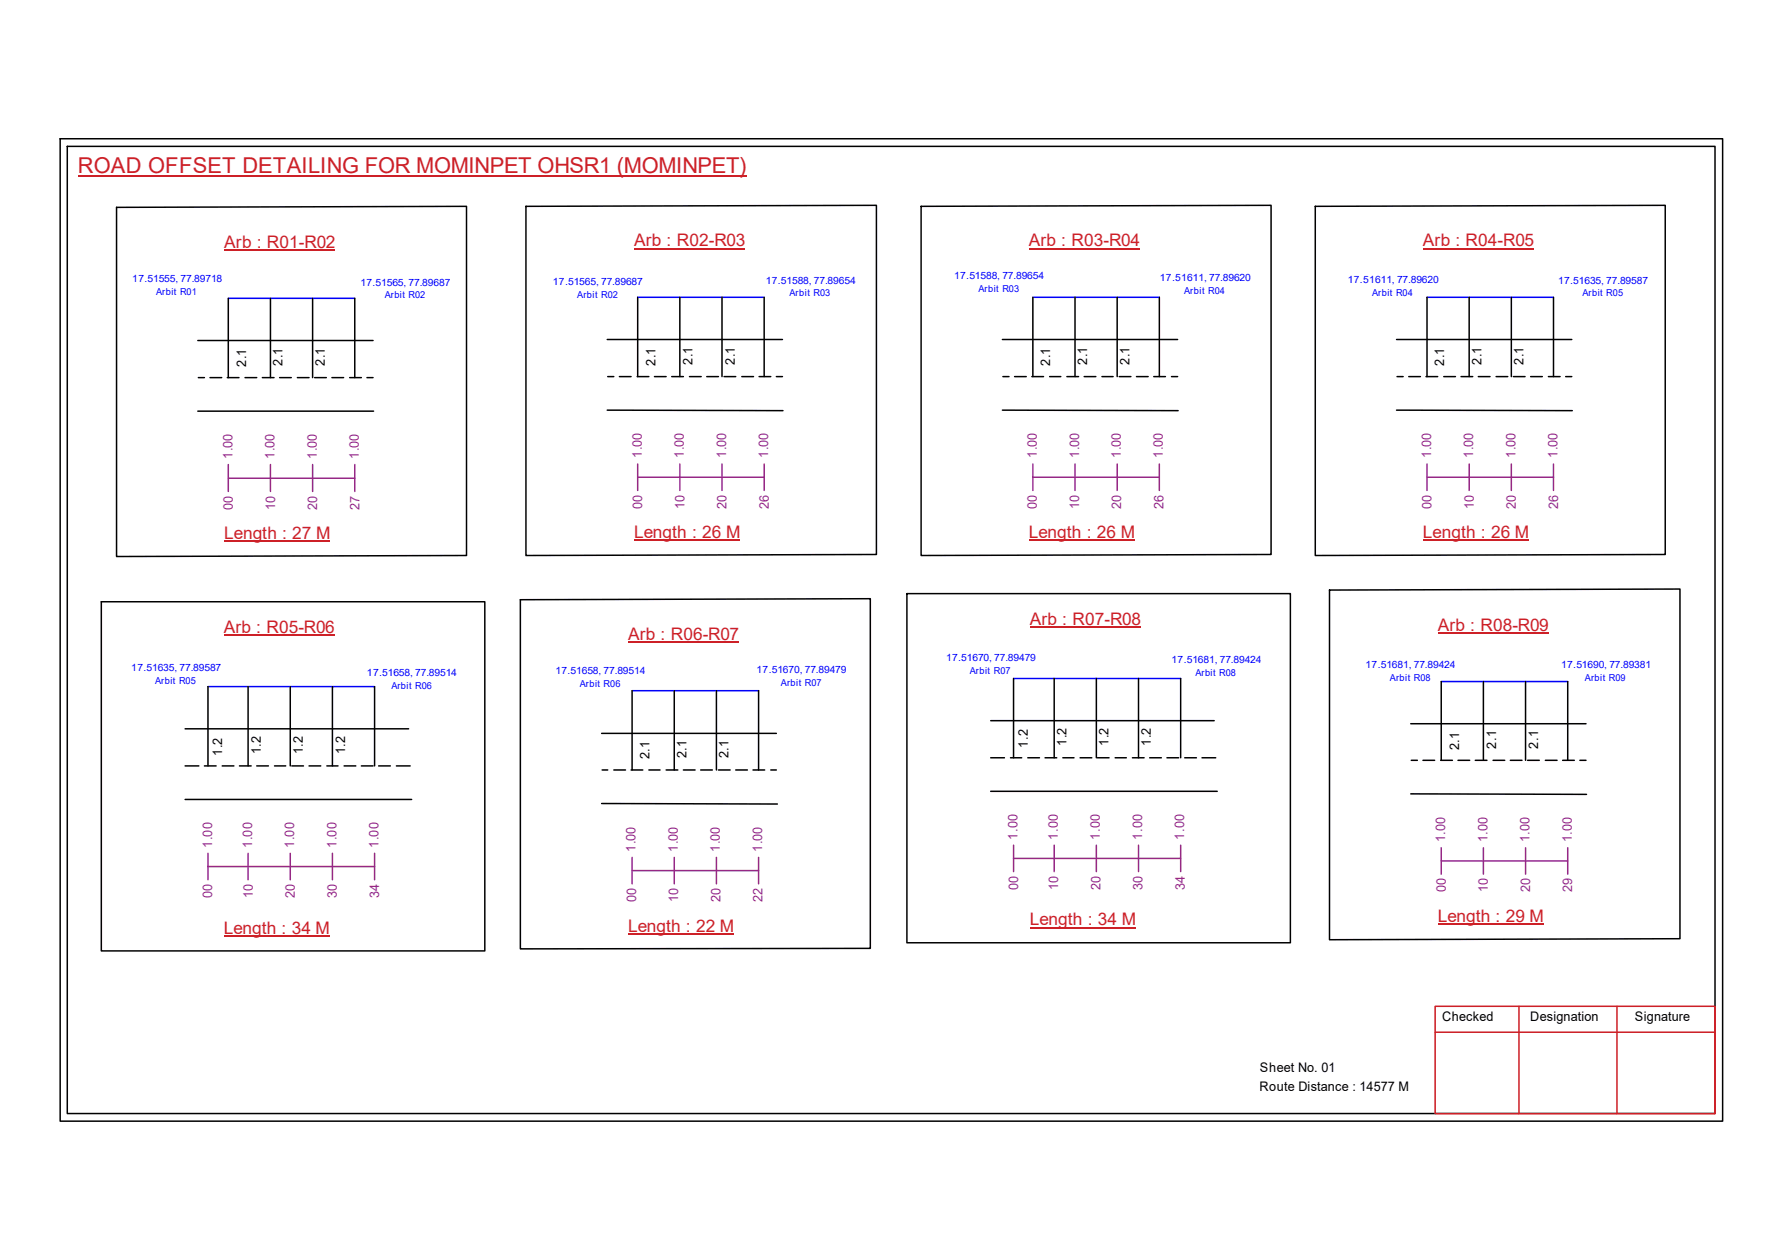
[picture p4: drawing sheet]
<svg xmlns="http://www.w3.org/2000/svg" width="297mm" height="210mm" viewBox="0 0 297 210" stroke-linecap="round" stroke-linejoin="round" font-family="sans-serif">
<g fill="none" stroke="#000" stroke-width=".25">
<path d="M10 23.1h277.1v163.7h-277.1zM11.2 24.4h274.7v161.1h-274.7zM19.4 34.5l58.4-.1v58.1l-58.4 .2zM87.7 34.4l58.4-.2v58.2l-58.4 .1zM153.5 34.4l58.4-.2v58.2l-58.4 .1zM219.2 34.4l58.4-.2v58.2l-58.4 .1zM33 56.7h29.2M38.1 49.7v13.2M45.1 49.7v13.2M52.1 49.7v13.2M59.1 49.7v13.2M101.2 56.6h29.2"/>
<path d="M106.3 49.5v13.2M113.3 49.5v13.2M120.4 49.5v13.2M127.4 49.5v13.2M167.1 56.6h29.2M172.2 49.5v13.2M179.2 49.5v13.2M186.2 49.5v13.2M193.2 49.5v13.2M232.8 56.6h29.2M237.9 49.5v13.2M244.9 49.5v13.2"/>
<path d="M251.9 49.5v13.2M258.9 49.5v13.2M33 68.5h29.3M33.1 62.9h1M35 62.9h2M37.9 62.9h1.9M40.8 62.9h2M43.7 62.9h2M46.6 62.9h2M49.6 62.9h1.9M52.4 62.9h2M55.3 62.9h2"/>
<path d="M58.3 62.9h1.9M61.2 62.9h1M101.2 68.3l29.3 .1M101.3 62.7h1M103.2 62.7h2M106.2 62.7h2M109.1 62.7h1.9M112 62.7h1.9M114.9 62.7h2M117.8 62.7h2M120.7 62.7h1.9M123.7 62.7h1.9"/>
<path d="M126.5 62.7h2M129.4 62.7h1M167.1 68.3l29.3 .1M167.2 62.7h1M169.1 62.7h2M172 62.7h1.9M175 62.7h1.8M177.8 62.7h2M180.7 62.7h2M183.7 62.7h1.8M186.6 62.7h1.9M189.4 62.7h2"/>
<path d="M192.3 62.7h2M195.3 62.7h1M232.8 68.3l29.3 .1M232.9 62.7h1M234.8 62.7h2M237.7 62.7h1.9M240.7 62.7h1.9M243.5 62.7h2M246.4 62.7h2M249.4 62.7h1.9M252.3 62.7h1.9M255.1 62.7h2"/>
<path d="M258.1 62.7h2M261 62.7h1M86.7 99.9l58.4-.2v58.3l-58.4 .1zM151.2 98.9h63.9v58.2h-63.9zM221.6 98.3l58.4-.2v58.3l-58.4 .1zM16.9 100.2h63.9v58.2h-63.9zM34.7 114.4v13.2M41.4 114.4v13.2M48.4 114.4v13.2M55.4 114.4v13.2M62.4 114.4v13.2M105.4 115.1v13.2"/>
<path d="M112.4 115.1v13.2M119.4 115.1v13.2M126.4 115.1v13.2M168.9 113v13.2M175.7 113v13.2M182.7 113v13.2M189.8 113v13.2M196.8 113v13.2M240.2 113.5v13.2M247.3 113.5v13.2M254.3 113.5v13.2M261.3 113.5v13.2"/>
<path d="M30.9 121.4h37.2M30.9 133.2h37.7M30.9 127.6h2.2M34.1 127.6h1.9M37 127.6h2M39.9 127.6h2M42.8 127.6h1.9M45.8 127.6h1.8M48.6 127.6h2M51.5 127.6h2M54.5 127.6h1.8M57.4 127.6h1.9"/>
<path d="M60.2 127.6h2M63.1 127.6h2M66.1 127.6h2.3M100.3 122.2h29.1M100.3 133.9h29.3M100.4 128.3h.9M102.3 128.3h2M105.2 128.3h1.9M108.2 128.3h1.8M111 128.3h2M113.9 128.3h2M116.8 128.3h1.9"/>
<path d="M119.8 128.3h1.9M122.6 128.3h2M125.5 128.3h2M128.5 128.3h.9M165.1 120.1h37.3M165.1 131.8h37.8M165.1 126.2h2.3M168.4 126.2h1.9M171.3 126.2h2M174.2 126.2h1.9M177.2 126.2h1.8M180 126.2h2"/>
<path d="M182.9 126.2h2M185.9 126.2h1.8M188.8 126.2h1.9M191.6 126.2h2M194.5 126.2h2M197.5 126.2h1.9M200.4 126.2h2.2M235.2 120.6h29.2M235.2 132.2l29.3 .1M235.2 126.7h1.1M237.2 126.7h1.9M240.2 126.7h1.9"/>
<path d="M243 126.7h2M245.9 126.7h2M248.9 126.7h1.9M251.8 126.7h1.9M254.6 126.7h2M257.6 126.7h1.9M260.5 126.7h1.9M263.4 126.7h1"/>
</g>
<path d="M239.2 167.6h46.7v17.9h-46.7zM239.2 172h46.7M253.2 167.6v17.9M269.5 167.6v17.9" fill="none" stroke="#cc1f26" stroke-width=".25"/>
<path d="M13 29.3h111.4" fill="none" stroke="#cd2027" stroke-width=".25"/>
<path d="M38.1 49.7h21M106.3 49.5h21.1M172.2 49.5h21M237.9 49.5h21M34.7 114.4h27.7M105.4 115.1h21M168.9 113h27.9M240.2 113.5h21.1" fill="none" stroke="#00f" stroke-width=".25"/>
<g fill="none" stroke="#93278f" stroke-width=".25">
<path d="M38.1 79.7h21M38.1 77.4v4.5M45.1 77.4v4.5M52.1 77.4v4.5M59.1 77.4v4.5M106.3 79.5h21.1M106.3 77.3v4.4M113.3 77.3v4.4M120.4 77.3v4.4M127.4 77.3v4.4M172.2 79.5h21M172.2 77.3v4.4"/>
<path d="M179.2 77.3v4.4M186.2 77.3v4.4M193.2 77.3v4.4M237.9 79.5h21M237.9 77.3v4.4M244.9 77.3v4.4M251.9 77.3v4.4M258.9 77.3v4.4M34.7 144.4h27.7M34.7 142.2v4.4M41.4 142.2v4.4M48.4 142.2v4.4"/>
<path d="M55.4 142.2v4.4M62.4 142.2v4.4M105.4 145h21M105.4 142.8v4.4M112.4 142.8v4.4M119.4 142.8v4.4M126.4 142.8v4.4M168.9 143h27.9M168.9 140.8v4.4M175.7 140.8v4.4M182.7 140.8v4.4M189.8 140.8v4.4"/>
<path d="M196.8 140.8v4.4M240.2 143.4h21.1M240.2 141.2v4.4M247.3 141.2v4.4M254.3 141.2v4.4M261.3 141.2v4.4"/>
</g>
<g fill="none" stroke="#cd2027" stroke-width=".17">
<path d="M37.4 41.6h18.4M105.7 41.4h18.5M171.5 41.4h18.4M237.2 41.4h18.4M37.4 90.2h17.6M105.7 90h17.6M171.5 90h17.6M237.2 90h17.6M37.3 105.7h18.4M104.7 106.9h18.4M171.7 104.4h18.4M239.6 105.4h18.5"/>
<path d="M37.3 155.9h17.6M104.7 155.5h17.6M171.7 154.5h17.6M239.6 153.9h17.7"/>
</g>
<text font-size="3.6" fill="#cd2027" x="13" y="28.9">ROAD OFFSET DETAILING FOR MOMINPET OHSR1 (MOMINPET)</text>
<g font-size="2.9" fill="#cd2027">
<text x="37.4" y="41.2">Arb : R01-R02</text>
<text x="105.7" y="41.1">Arb : R02-R03</text>
<text x="171.5" y="41.1">Arb : R03-R04</text>
<text x="237.2" y="41.1">Arb : R04-R05</text>
<text x="37.4" y="89.8">Length : 27 M</text>
<text x="105.7" y="89.7">Length : 26 M</text>
<text x="171.5" y="89.7">Length : 26 M</text>
<text x="237.2" y="89.7">Length : 26 M</text>
<text x="37.3" y="105.4">Arb : R05-R06</text>
<text x="104.7" y="106.6">Arb : R06-R07</text>
<text x="171.7" y="104.1">Arb : R07-R08</text>
<text x="239.6" y="105.1">Arb : R08-R09</text>
<text x="37.3" y="155.5">Length : 34 M</text>
<text x="104.7" y="155.2">Length : 22 M</text>
<text x="171.7" y="154.2">Length : 34 M</text>
<text x="239.6" y="153.6">Length : 29 M</text>
</g>
<g font-size="2.2">
<text x="41" y="61.1" transform="rotate(-90 41 61.1)">2.1</text>
<text x="47.1" y="61" transform="rotate(-90 47.1 61)">2.1</text>
<text x="54.1" y="61" transform="rotate(-90 54.1 61)">2.1</text>
<text x="109.3" y="61" transform="rotate(-90 109.3 61)">2.1</text>
<text x="115.4" y="60.8" transform="rotate(-90 115.4 60.8)">2.1</text>
<text x="122.5" y="60.8" transform="rotate(-90 122.5 60.8)">2.1</text>
<text x="175" y="61" transform="rotate(-90 175 61)">2.1</text>
<text x="181.2" y="60.8" transform="rotate(-90 181.2 60.8)">2.1</text>
<text x="188.3" y="60.8" transform="rotate(-90 188.3 60.8)">2.1</text>
<text x="240.7" y="61" transform="rotate(-90 240.7 61)">2.1</text>
<text x="246.9" y="60.8" transform="rotate(-90 246.9 60.8)">2.1</text>
<text x="254" y="60.8" transform="rotate(-90 254 60.8)">2.1</text>
<text x="37" y="125.9" transform="rotate(-90 37 125.9)">1.2</text>
<text x="43.5" y="125.6" transform="rotate(-90 43.5 125.6)">1.2</text>
<text x="50.5" y="125.6" transform="rotate(-90 50.5 125.6)">1.2</text>
<text x="57.5" y="125.6" transform="rotate(-90 57.5 125.6)">1.2</text>
<text x="171.3" y="124.5" transform="rotate(-90 171.3 124.5)">1.2</text>
<text x="177.8" y="124.3" transform="rotate(-90 177.8 124.3)">1.2</text>
<text x="184.8" y="124.3" transform="rotate(-90 184.8 124.3)">1.2</text>
<text x="191.8" y="124.3" transform="rotate(-90 191.8 124.3)">1.2</text>
<text x="243.2" y="125" transform="rotate(-90 243.2 125)">2.1</text>
<text x="249.4" y="124.7" transform="rotate(-90 249.4 124.7)">2.1</text>
<text x="256.4" y="124.7" transform="rotate(-90 256.4 124.7)">2.1</text>
<text x="108.2" y="126.5" transform="rotate(-90 108.2 126.5)">2.1</text>
<text x="114.4" y="126.3" transform="rotate(-90 114.4 126.3)">2.1</text>
<text x="121.5" y="126.3" transform="rotate(-90 121.5 126.3)">2.1</text>
<text x="240.4" y="170.1">Checked</text>
<text x="255.1" y="170.1">Designation</text>
<text x="272.5" y="170.1">Signature</text>
<text x="210" y="178.6">Sheet No. 01</text>
<text x="209.9" y="181.7">Route Distance : 14577 M</text>
</g>
<g font-size="2.2" fill="#93278f">
<text x="38.7" y="76.5" transform="rotate(-90 38.7 76.5)">1.00</text>
<text x="45.8" y="76.5" transform="rotate(-90 45.8 76.5)">1.00</text>
<text x="52.8" y="76.5" transform="rotate(-90 52.8 76.5)">1.00</text>
<text x="59.8" y="76.5" transform="rotate(-90 59.8 76.5)">1.00</text>
<text x="107" y="76.3" transform="rotate(-90 107 76.3)">1.00</text>
<text x="114" y="76.3" transform="rotate(-90 114 76.3)">1.00</text>
<text x="121" y="76.3" transform="rotate(-90 121 76.3)">1.00</text>
<text x="128.1" y="76.3" transform="rotate(-90 128.1 76.3)">1.00</text>
<text x="172.8" y="76.3" transform="rotate(-90 172.8 76.3)">1.00</text>
<text x="179.9" y="76.3" transform="rotate(-90 179.9 76.3)">1.00</text>
<text x="186.8" y="76.3" transform="rotate(-90 186.8 76.3)">1.00</text>
<text x="193.8" y="76.3" transform="rotate(-90 193.8 76.3)">1.00</text>
<text x="238.5" y="76.3" transform="rotate(-90 238.5 76.3)">1.00</text>
<text x="245.6" y="76.3" transform="rotate(-90 245.6 76.3)">1.00</text>
<text x="252.6" y="76.3" transform="rotate(-90 252.6 76.3)">1.00</text>
<text x="259.6" y="76.3" transform="rotate(-90 259.6 76.3)">1.00</text>
<text x="38.8" y="84.9" transform="rotate(-90 38.8 84.9)">00</text>
<text x="45.8" y="84.9" transform="rotate(-90 45.8 84.9)">10</text>
<text x="52.9" y="84.9" transform="rotate(-90 52.9 84.9)">20</text>
<text x="59.9" y="84.9" transform="rotate(-90 59.9 84.9)">27</text>
<text x="107.1" y="84.8" transform="rotate(-90 107.1 84.8)">00</text>
<text x="114.1" y="84.8" transform="rotate(-90 114.1 84.8)">10</text>
<text x="121.1" y="84.8" transform="rotate(-90 121.1 84.8)">20</text>
<text x="128.1" y="84.8" transform="rotate(-90 128.1 84.8)">26</text>
<text x="172.8" y="84.8" transform="rotate(-90 172.8 84.8)">00</text>
<text x="179.9" y="84.8" transform="rotate(-90 179.9 84.8)">10</text>
<text x="186.9" y="84.8" transform="rotate(-90 186.9 84.8)">20</text>
<text x="193.9" y="84.8" transform="rotate(-90 193.9 84.8)">26</text>
<text x="238.6" y="84.8" transform="rotate(-90 238.6 84.8)">00</text>
<text x="245.7" y="84.8" transform="rotate(-90 245.7 84.8)">10</text>
<text x="252.7" y="84.8" transform="rotate(-90 252.7 84.8)">20</text>
<text x="259.7" y="84.8" transform="rotate(-90 259.7 84.8)">26</text>
<text x="35.3" y="141.2" transform="rotate(-90 35.3 141.2)">1.00</text>
<text x="42" y="141.2" transform="rotate(-90 42 141.2)">1.00</text>
<text x="49.1" y="141.2" transform="rotate(-90 49.1 141.2)">1.00</text>
<text x="56.1" y="141.2" transform="rotate(-90 56.1 141.2)">1.00</text>
<text x="63.1" y="141.2" transform="rotate(-90 63.1 141.2)">1.00</text>
<text x="106" y="141.9" transform="rotate(-90 106 141.9)">1.00</text>
<text x="113" y="141.9" transform="rotate(-90 113 141.9)">1.00</text>
<text x="120" y="141.9" transform="rotate(-90 120 141.9)">1.00</text>
<text x="127" y="141.9" transform="rotate(-90 127 141.9)">1.00</text>
<text x="169.6" y="139.9" transform="rotate(-90 169.6 139.9)">1.00</text>
<text x="176.3" y="139.9" transform="rotate(-90 176.3 139.9)">1.00</text>
<text x="183.3" y="139.9" transform="rotate(-90 183.3 139.9)">1.00</text>
<text x="190.4" y="139.9" transform="rotate(-90 190.4 139.9)">1.00</text>
<text x="197.4" y="139.9" transform="rotate(-90 197.4 139.9)">1.00</text>
<text x="240.9" y="140.3" transform="rotate(-90 240.9 140.3)">1.00</text>
<text x="247.9" y="140.3" transform="rotate(-90 247.9 140.3)">1.00</text>
<text x="255" y="140.3" transform="rotate(-90 255 140.3)">1.00</text>
<text x="262" y="140.3" transform="rotate(-90 262 140.3)">1.00</text>
<text x="35.3" y="149.6" transform="rotate(-90 35.3 149.6)">00</text>
<text x="42.1" y="149.6" transform="rotate(-90 42.1 149.6)">10</text>
<text x="49.1" y="149.6" transform="rotate(-90 49.1 149.6)">20</text>
<text x="56.2" y="149.6" transform="rotate(-90 56.2 149.6)">30</text>
<text x="63.2" y="149.6" transform="rotate(-90 63.2 149.6)">34</text>
<text x="169.7" y="148.3" transform="rotate(-90 169.7 148.3)">00</text>
<text x="176.4" y="148.3" transform="rotate(-90 176.4 148.3)">10</text>
<text x="183.4" y="148.3" transform="rotate(-90 183.4 148.3)">20</text>
<text x="190.5" y="148.3" transform="rotate(-90 190.5 148.3)">30</text>
<text x="197.5" y="148.3" transform="rotate(-90 197.5 148.3)">34</text>
<text x="241" y="148.7" transform="rotate(-90 241 148.7)">00</text>
<text x="248" y="148.7" transform="rotate(-90 248 148.7)">10</text>
<text x="255.1" y="148.7" transform="rotate(-90 255.1 148.7)">20</text>
<text x="262.1" y="148.7" transform="rotate(-90 262.1 148.7)">29</text>
<text x="106" y="150.3" transform="rotate(-90 106 150.3)">00</text>
<text x="113.1" y="150.3" transform="rotate(-90 113.1 150.3)">10</text>
<text x="120.1" y="150.3" transform="rotate(-90 120.1 150.3)">20</text>
<text x="127.1" y="150.3" transform="rotate(-90 127.1 150.3)">22</text>
</g>
<g font-size="1.7" fill="#00f">
<text x="22.1" y="46.9">17.51555, 77.89718</text>
<text x="60.1" y="47.6">17.51565, 77.89687</text>
<text x="92.2" y="47.5">17.51565, 77.89687</text>
<text x="127.6" y="47.2">17.51588, 77.89654</text>
<text x="159" y="46.5">17.51588, 77.89654</text>
<text x="193.3" y="46.8">17.51611, 77.89620</text>
<text x="224.7" y="47.2">17.51611, 77.89620</text>
<text x="259.7" y="47.2">17.51635, 77.89587</text>
<text x="21.9" y="111.8">17.51635, 77.89587</text>
<text x="61.2" y="112.7">17.51658, 77.89514</text>
<text x="92.6" y="112.4">17.51658, 77.89514</text>
<text x="126.1" y="112.2">17.51670, 77.89479</text>
<text x="157.7" y="110.2">17.51670, 77.89479</text>
<text x="195.3" y="110.5">17.51681, 77.89424</text>
<text x="227.6" y="111.3">17.51681, 77.89424</text>
<text x="260.2" y="111.3">17.51690, 77.89381</text>
</g>
<g font-size="1.6" fill="#00f">
<text x="26" y="49.1">Arbit R01</text>
<text x="64.1" y="49.7">Arbit R02</text>
<text x="96.2" y="49.6">Arbit R02</text>
<text x="131.6" y="49.4">Arbit R03</text>
<text x="163.1" y="48.6">Arbit R03</text>
<text x="197.4" y="49">Arbit R04</text>
<text x="228.7" y="49.4">Arbit R04</text>
<text x="263.8" y="49.4">Arbit R05</text>
<text x="25.9" y="114">Arbit R05</text>
<text x="161.7" y="112.3">Arbit R07</text>
<text x="199.3" y="112.6">Arbit R08</text>
<text x="231.7" y="113.5">Arbit R08</text>
<text x="264.2" y="113.5">Arbit R09</text>
<text x="65.2" y="114.8">Arbit R06</text>
<text x="96.6" y="114.5">Arbit R06</text>
<text x="130.2" y="114.3">Arbit R07</text>
</g>
</svg>
